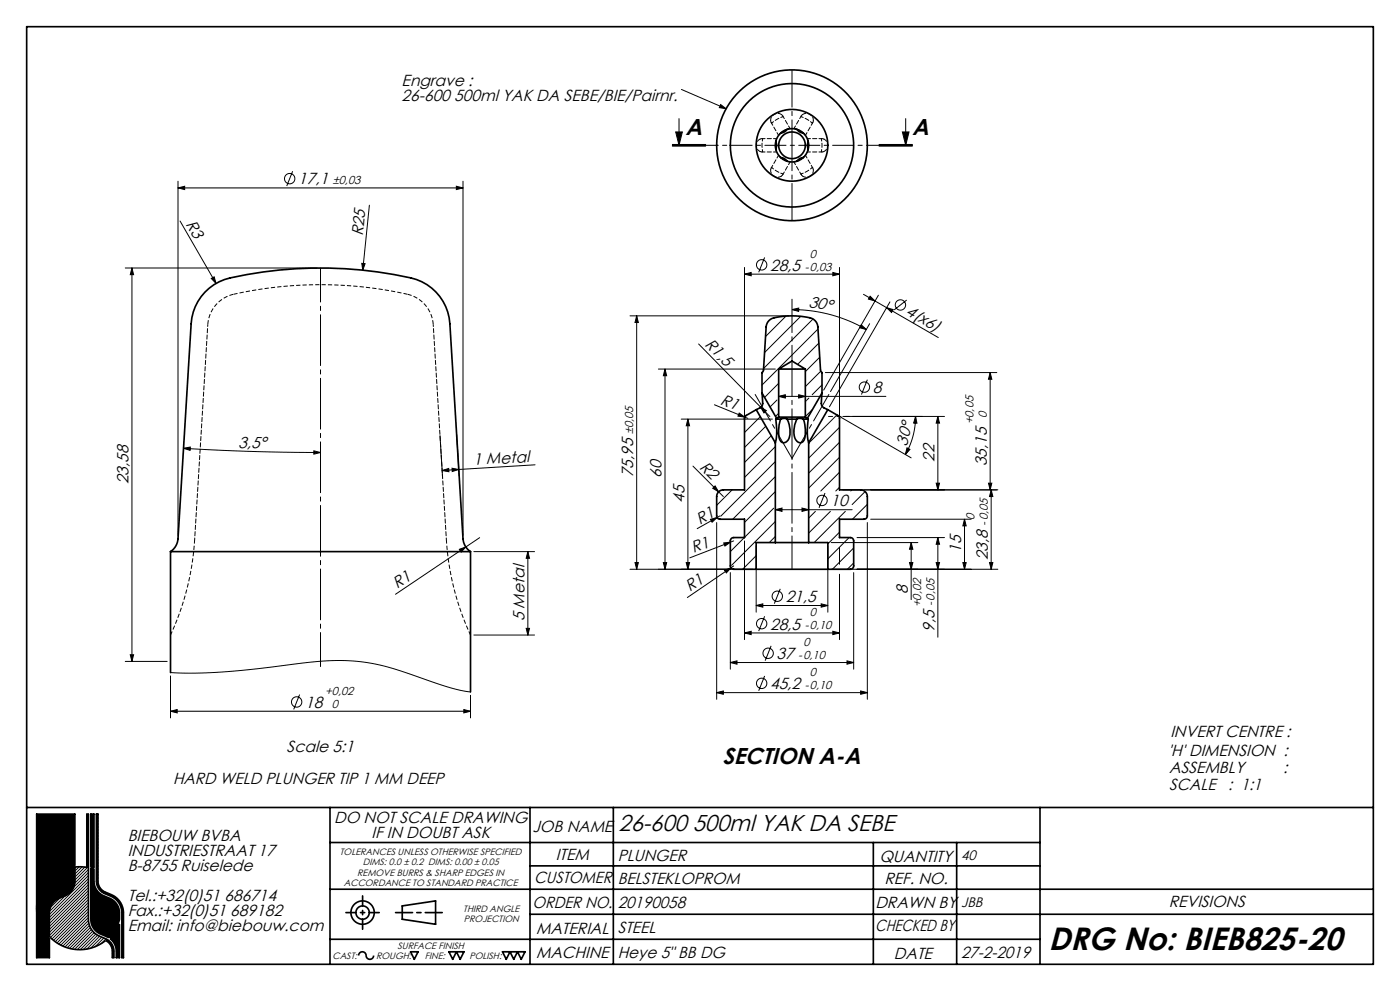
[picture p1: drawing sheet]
<svg xmlns="http://www.w3.org/2000/svg" width="420mm" height="297mm" viewBox="0 0 420 297" stroke-linecap="round" stroke-linejoin="round" font-family="sans-serif">
<g fill="none" stroke="#000" stroke-width=".3">
<path d="M202.7 39.5h2l-1 4zM203.7 35.5v8M204.4 26.8l13.4 5.8M216.2 31.3l1.6 1.3-2-.3zM270.7 39.5h2l-1 4zM271.7 35.5v8M53.4 56.3l2-.5v1zM53.4 54.3v106.1M53.4 56.3h85.5M87.8 51.3l-1.8 4.5M136.9 55.8l2 .5-2 .5zM138.9 54.3v106.1"/>
<path d="M201.7 43.5h10M201.7 43.8h10M201.7 43.3h10M263.7 43.3h10zM263.7 43.5h10M263.7 43.8h10M54 66.2l10.8 18.7M108.5 78.9l1 .1-.7 2zM110.8 61.5l-2 19.5M229.4 77.2l-1.8 4.4M37.6 80.3h57.6M39.6 80.3l.5 2h-1z"/>
<path d="M39.6 80.3v117.9M63.4 83.5l.8-.5 .6 1.9zM189 94.7h47.6M191 94.7v75.9M191 94.7l.5 2h-1zM223.4 82.2l2-.5v1zM223.4 80.2v65.6M223.4 82.2h28.5M235.8 94.7l-6.1 6.2M237.6 92.8l2-.5v1zM237.6 92.8a44.6 44.6 0 0 1 22.3 6M240.2 94.8l-10.8 10.8"/>
<path d="M243.9 95.6l-14.8 14.8M245.4 98.6l-16.8 16.8M249.9 81.7l2 .5-2 .5zM251.9 80.2v65.6M258.4 97.4l1.5 1.4-2-.6zM259.1 88.2l22.4 13M260.9 97l-11.7 20.4M261 88.8l1.5 1.4-2-.6zM263.5 88.5l-16.4 28.4M266 92.2l2 .6-.5 .8zM267 90.5l-18.2 31.4M272 89.9l-3.8 3"/>
<path d="M197.5 110.6h35.1M199.5 110.6l.5 2h-1zM199.5 110.6v60M209.6 103.1l21.4 21.7M233.1 119.9l-2.1 2.1M233.6 118.8l2-.5v1zM233.6 118.8h32.2M233.6 114.9l-4.2 4.2M239.6 118.3l2 .5-2 .5zM242.7 119.3l-.6 .6M245.7 102.8l-6.4 6.4M245.9 107.1l-4.3 4.3"/>
<path d="M246.2 111.2l-4.6 4.7M246.6 115.4l-2.9 2.9M247.6 111.7h51.4M260.2 113.8l-1.8 4.4M297 111.7l.5 2h-1zM297 111.7v35.1M55.1 134.4l2-.4-.1 1zM55.1 134.4l18.6 .8 22.5 .4M94.2 135.1l2 .5-2 .5zM132 130.5l.8 12.5M137 130.2l.8 12.5M160.5 139.3l-22.9 1.4"/>
<path d="M204.4 125.6h27.3M206.4 125.6l.5 2h-1zM206.4 125.6v45M207.9 139.7l9.1 9.1M214.3 121.3l10.1 4.1M221.8 123.8l1.6 1.2-2-.3zM228.1 124.9l-4.7 4.7M228.2 122l1.7 1.1-.7 .7zM229.7 127.7l-6.3 6.4M231.4 130.6l-8 8M232.6 133.8l-9.2 9.3M232.6 138.3l-16.4 16.4"/>
<path d="M233.6 123.9l-.9 .9M241.9 120l-.3 .4M243.8 122.7l-2.2 2.1M251.1 124.4l-8.5 8.4M251.9 128.1l-9.3 9.2M251.9 132.6l-9.3 9.2M251.9 137l-9.3 9.3M252.2 125l21.1 12.2M252.9 124.8h30.5M272.1 134.2l.9 .5-1.4 1.5zM274.7 124.8l.4 2h-1zM274.7 124.8a22.8 22.8 0 0 1-3.1 11.4"/>
<path d="M281.4 124.8v22M281.4 124.8l.5 2h-1zM132.6 141l2-.6 .1 1zM135.6 140.3l2 .4-1.9 .6zM137.6 140.7l-5 .3M213.1 155.6l2-.5-1.5 1.4zM213.8 146.3l.7-.7 1.1 1.8zM215 156.6v53M216 154.6l-6.9 3.8M219.6 146.8l-4.6 4.6M232.1 152.3l-13 13M232.6 152.8l2-.5v1z"/>
<path d="M232.6 152.8h23M232.6 142.8l-12.8 12.8M232.6 147.3l-9.2 9.3M232.6 156.3l-13.1 13.1M240.6 152.3l2 .5-2 .5zM242.6 150.8h.1M244.6 153.3l-2 2M247.5 147.8l-1.8 4.4M249.1 153.3l-6.5 6.5M251.9 141.5l-5.7 5.6M251.9 146l-1.2 1.1M251.9 159.5l-3.5 3.5"/>
<path d="M252.9 146.8h46.5M253.6 153.3l-9.3 9.3M255.6 146.8l-.4 .3M259.5 147.3l-3.9 3.9M260.2 151.1l-4.5 4.5M260.2 156.6v53M261.2 155.6h30.2M280.9 144.8h1l-.5 2zM289.4 155.6l.5 2h-1zM289.4 155.6v15M296.5 144.8h1l-.5 2zM297.4 146.8l.5 2h-1z"/>
<path d="M297.4 146.8v23.8M137.8 164.6l1.9-.7-1.3 1.6zM142.2 165.3h18.2M143.9 161.1l-25.3 17M158.4 165.3v25M158.4 165.3l.5 2h-1zM189 170.6h36.9M190.5 168.6h1l-.5 2zM199 168.6h1l-.5 2zM205.9 168.6h1l-.5 2zM217.1 162.7l2.1-.2-1.7 1.2zM217.3 170.9l2-.7-1.4 1.5z"/>
<path d="M219.1 171.6v29M219.2 162.5l-12.3 4.7M220.1 169.6l-13.9 9.5M220.1 162.1l-.9 .4M223.4 162.1v29.6M226.9 163.6v19.9M226.9 166.5l-4.1 4.1M232.6 160.8l-1.8 1.8M234.1 176.5l-1.8 4.4M248.4 163.6v19.9M249.4 170.6h50M249.4 162.6h26"/>
<path d="M251.9 164.1v5M251.9 172.1v19.6M254.7 161.1l-6.3 6.4M256.1 164.2l-6.4 6.4M256.1 168.7l-1.9 1.9M256.1 171.6v29M257.1 161.1h26.3M272.9 168.6h1l-.5 2zM273.4 162.6l.5 2h-1zM273.4 162.6v17.1M280.9 168.6h1l-.5 2zM281.4 161.1v29.9"/>
<path d="M281.4 161.1l.5 2h-1zM288.9 168.6h1l-.5 2zM296.9 168.6h1l-.5 2zM37.6 198.2h12.6M39.1 196.2h1l-.5 2zM142.2 190.3h18.2M157.9 188.3h1l-.5 2zM219.1 198.6l2-.5v1zM219.1 198.6h37M223.4 189.7l2-.5v1zM223.4 189.7h28.5M226.9 181.5l2-.5v1z"/>
<path d="M226.9 181.5h21.5M229.4 184.7l-1.8 4.4M231.3 193.6l-1.7 4.4M246.4 181l2 .5-2 .5zM249.9 189.2l2 .5-2 .5zM254.1 198.1l2 .5-2 .5zM51.2 213.2l2-.5v1zM51.2 202.6v12.6M51.2 213.2h90M51.2 201.6l6.8 .1 7.8-.2 9.9-.9 19.7-2.4 5.3-.2 4.7 .1 5 .5 5.2 1.1 18.9 6.2 3.7 1 3 .5M89.9 208.2l-1.8 4.4M139.2 212.7l2 .5-2 .5z"/>
<path d="M141.2 208.4v6.8M215 207.6l2-.5v1zM215 207.6h45.2M229.4 202.6l-1.8 4.4M258.2 207.1l2 .5-2 .5zM22.5 259.9v4.2a4.8 4.8 0 0 1-3 4.4l-1.7 .7a4.8 4.8 0 0 0-3 4.4v7.1M22.8 259.8l-.3 .4M23.8 259.8l-1.3 1.3M24.6 259.8l-2.1 2.2M25.5 259.9l-3 3M26.1 244h.1M26.5 247.1l-.4 .5"/>
<path d="M26.5 248l-.4 .5M26.5 248.9l-.4 .5M26.5 249.8l-.4 .5M26.5 250.7l-.4 .5M26.5 251.6l-.4 .5M26.5 252.5l-.4 .5M26.5 253.4l-.4 .5M26.5 254.3l-.4 .5M26.5 255.2l-.4 .5M26.5 256.1l-.4 .5M26.5 257l-.4 .5M26.5 257.9l-.4 .5"/>
<path d="M26.5 258.8l-.4 .5M26.5 259.7l-4 4.1M26.5 244.4l-.4 .5M26.5 245.3l-.4 .5M26.5 246.2l-.4 .5M29.4 244.3l-.5 .4M29.4 245.2l-.5 .4M29.4 246.1l-.5 .4M29.4 247l-.5 .4M29.4 247.8l-.5 .5M29.4 248.7l-.5 .5M29.4 249.6l-.5 .5"/>
<path d="M29.4 250.5l-.5 .5M29.4 251.4l-.5 .5M29.4 252.3l-.5 .5M29.4 253.2l-.5 .5M29.4 254.1l-.5 .5M29.4 255l-.5 .5M29.4 255.9l-.5 .5M29.4 256.8l-.5 .5M29.4 257.7l-.5 .5M29.4 258.6l-.5 .5M29.4 259.5l-.5 .5M18 269.1l-2.9 2.9"/>
<path d="M19.6 268.5l-4.8 4.7M26.5 260.6l-4.1 4.1M26.5 261.5l-4.4 4.4M26.5 263.3l-11.7 11.7M26.5 264.2l-11.7 11.7M26.5 265.1l-11.7 11.7M26.5 266l-11.7 11.7M26.5 266.9l-11.7 11.7M26.5 267.8l-11.7 11.7M26.5 268.7l-11.7 11.7M26.5 269.6l-11.4 11.4M26.5 270.5l-10.9 10.9"/>
<path d="M26.5 271.4l-10.4 10.4M26.5 272.3l-9.9 9.9M26.5 273.2l-9.4 9.4M26.5 274.1l-8.8 8.8M26.5 275l-8.3 8.2M26.5 262.4l-11.7 11.7M26.5 275.9l-7.7 7.6M26.6 276.6l-7.1 7.2M26.8 277.3l-6.6 6.7M27.1 278l-6.2 6.2M27.4 278.6l-5.8 5.8M27.8 279.1l-5.4 5.4"/>
<path d="M28.2 279.5l-5 5.1M28.7 279.9l-4.6 4.7M29.4 260.4l-.5 .5M29.4 261.3l-.5 .5M29.4 262.2l-.5 .5M29.4 263.1l-.5 .5M29.4 264l-.5 .5M29.5 264.8l-.4 .4M29.7 265.5l-.4 .4M30 266.1l-.3 .3M30.4 266.6l-.3 .3M30.9 267l-.3 .3"/>
<path d="M31.5 267.3l-.4 .4M32.1 267.6l-.4 .4M32.7 267.9l-.3 .3M33.4 268.1l-.4 .4M34 268.4l-.4 .4M34.5 268.8l-.3 .3M35 269.2l-.3 .3M35.5 269.6l-.4 .3M35.9 270.1l-.4 .3M36.2 270.6l-.3 .4M36.5 271.2l-.3 .4M36.8 271.9l-.4 .4"/>
<path d="M37 272.6l-.5 .4M37 273.4l-.4 .5M37 274.3l-.4 .5M37 275.2l-.4 .5M37 276.1l-.4 .5M37 277l-.4 .5M37 277.9l-.4 .5M37 278.8l-.4 .5M37 279.7l-.4 .5M29.3 280.3l-4.3 4.3M29.9 280.6l-3.9 3.8M30.5 280.9l-3.3 3.3"/>
<path d="M31.1 281.1l-2.5 2.6M31.8 281.4l-1.4 1.4M32.4 281.7l-.4 .4M32.9 282.1l-.4 .3M33.3 282.6l-.3 .3M33.7 283.1l-.4 .4M33.9 283.7l-.3 .4M34.1 284.4l-.4 .5M34.2 285.3l-.5 .5M34.2 286.2l-.5 .5M37 280.6l-.4 .5M37 281.5l-.4 .5"/>
<path d="M37 282.4l-.4 .5M37 283.3l-.4 .5M37 284.2l-.4 .5M37 285.1l-.4 .5M37 286l-.4 .5M37 286.9l-.1 .1"/>
<circle cx="86.9" cy="53.5" r="1.56"/>
<circle cx="228.5" cy="79.4" r="1.56"/>
<circle cx="270.1" cy="91.4" r="1.56"/>
<circle cx="259.3" cy="116" r="1.56"/>
<circle cx="246.6" cy="150" r="1.56"/>
<circle cx="233.2" cy="178.7" r="1.56"/>
<circle cx="228.5" cy="186.9" r="1.56"/>
<circle cx="230.4" cy="195.8" r="1.56"/>
<circle cx="89" cy="210.4" r="1.56"/>
<circle cx="228.5" cy="204.8" r="1.56"/>
</g>
<g fill="none" stroke="#000" stroke-width=".5">
<path d="M8 8h404v281h-404zM236.1 38.8a2.53 2.53 0 0 1-1.9 1.1M239.1 38.8a2.53 2.53 0 0 0 1.9 1.1M232.7 42.4a2.53 2.53 0 0 1 0 2.3M234.2 47.2a2.53 2.53 0 0 1 1.9 1.1M241 47.2a2.53 2.53 0 0 0-1.9 1.1M242.5 42.4a2.53 2.53 0 0 0 0 2.3M228.6 117.8l.2 2.1a2.19 2.19 0 0 1-1.9 2.9M228.6 117.8v-6.1l.5-.8 .7-12.9a3.3 3.3 0 0 1 3.7-3 22.1 22.1 0 0 1 10.4 .6l1 1 .5 1.4 .8 12.9 .4 .8v6.1M228.6 117.8l4.4 7.6M233.6 110.6h8M233.6 110.6l4-2.4 4 2.4"/>
<path d="M233.6 110.6v14.4M241.6 110.6v14.4M246.6 117.8l-.2 2.5a2.17 2.17 0 0 0 1.9 2.5M246.6 117.8l-4.4 7.6M226.9 122.8l-3.2 1.8-.3 .7v21.5h-6.4a2 2 0 0 0-2 2v5.8a1 1 0 0 0 1 1h7.4v5.5h-3.3a1 1 0 0 0-1 1v7.5a1 1 0 0 0 1 1h6.8M226.9 122.8l5.7 9.9M232.6 132.7v29.9M232.7 125.6a16.4 16.4 0 0 1-.1 7.1M232.7 125.6h1.5M233 125.4l-.3 .2M233.6 125h8M233.6 125l-.6 .4"/>
<path d="M234.2 125.6a8.6 8.6 0 0 0 0 6.7 1.55 1.55 0 0 0 1.7 .2 1.55 1.55 0 0 0 .9-1.4 7.8 7.8 0 0 0-.7-5.5M234.2 125.6a2.04 2.04 0 0 1 1.9 0M236.1 125.6h3M239.1 125.6a6.1 6.1 0 0 0 0 6.7 1.39 1.39 0 0 0 1.6 .3 1.39 1.39 0 0 0 .8-1.5 11.3 11.3 0 0 0-.5-5.5M239.1 125.6a2.17 2.17 0 0 1 1.9 0M241 125.6h1.5M241.6 125l.6 .4M242.2 125.4l.3 .2M242.5 125.6a15.7 15.7 0 0 0 .1 7.1M242.6 132.7v29.9M248.3 122.8l3.2 1.8 .3 .7 .1 21.5h6.3a2 2 0 0 1 2 2v5.8a1 1 0 0 1-1 1h-7.3v5.5h3.2a1 1 0 0 1 1 1v7.5a1 1 0 0 1-1 1h-6.7M248.3 122.8l-5.7 9.9"/>
<path d="M51.2 165.3a5 5 0 0 0 2.2-3.9l3.9-64.4a15 15 0 0 1 11.8-13.7 123.1 123.1 0 0 1 55.8 .5 15 15 0 0 1 10.1 13.2l3.9 64.4a5 5 0 0 0 2.3 3.9M51.2 165.3h90M51.2 165.3v36.3M141.2 165.3v42.1M226.9 170.6h21.5M232.6 162.6h10M232.6 162.6h-5.7v8M242.6 162.6h5.8v8M8 242h404M11 244h11.5v15.4a12.9 12.9 0 0 0-10.8 8.6 12.9 12.9 0 0 0 3.1 13.4v5.6h-3.8zM22.5 259.9a12.4 12.4 0 0 0-10.3 8 12.4 12.4 0 0 0 2.6 12.8M26 244h.5v31.5a5.5 5.5 0 0 0 3.4 5.1l1.8 .7a4.1 4.1 0 0 1 2.5 3.8v1.9h-.5v-2.2l-.3-1.1-.8-1.2-.9-.6a12.4 12.4 0 0 1-16.9-1.2v-7.1a4.8 4.8 0 0 1 3-4.4l1.7-.7a4.8 4.8 0 0 0 3-4.4v-4.3l3.5 .2z"/>
<path d="M27.2 244h1v16l-1-.3zM28.9 244h.5v20.6l.4 1.1 .8 1.1 2.8 1.3a6 6 0 0 1 3.6 5.5v13.4h-.4v-13.4a5.5 5.5 0 0 0-3.4-5l-1.8-.8a4.1 4.1 0 0 1-2.5-3.7zM99 242v47M99 252.5h213M159 242v47M159 259.5h153M184 242v47M262 252.5v36.5M287 252.5v36.5M312 242v47M27.2 260.2l1 .3v3.6a4.8 4.8 0 0 0 2.9 4.4l1.8 .7a4.8 4.8 0 0 1 2.9 4.4 6.4 6.4 0 0 1-.7 4l-1.1 1.8-1.4 1.6-2.4-1.1a4.8 4.8 0 0 1-3-4.4zM35.8 277.1v9.9h-.9v-2.2l-.3-1.2-.5-1.2-1.1-1.1 1.6-2z"/>
<path d="M99 266.5h313M120.7 271.5l10-1.5v7l-10-1.5zM159 274h253M99 281.5h213M107.6 286.4a1.2 1.2 0 0 1 1.4-1.1 1.2 1.2 0 0 1 .9 1.5 1.12 1.12 0 0 0 1.3 .7 1.12 1.12 0 0 0 .9-1.1M123.2 285.2h2.2l-1.1 2.3zM134.7 285.2h4.5l-1.1 2.3-1.2-2.3-1.1 2.3zM150.7 285.2h6.8l-1.1 2.3-1.2-2.3-1.1 2.3-1.1-2.3-1.1 2.3z"/>
<circle cx="237.6" cy="43.5" r="18.5"/>
<circle cx="237.6" cy="43.5" r="4"/>
<circle cx="237.6" cy="43.5" r="22.6"/>
<circle cx="237.6" cy="43.5" r="10.7"/>
<circle cx="237.6" cy="43.5" r="5"/>
<circle cx="108.8" cy="273.5" r="2"/>
<circle cx="108.8" cy="273.5" r="3.5"/>
</g>
<path d="M118.7 273.5h14" fill="none" stroke="#000" stroke-width=".5" stroke-dasharray="6.3 1.3 1.3 1.3" stroke-dashoffset="1.3"/>
<path d="M103.8 273.5h10M108.8 278.5v-10" fill="none" stroke="#000" stroke-width=".5" stroke-dasharray="6.3 1.3 1.3 1.3" stroke-dashoffset="3.3"/>
<g fill="#000">
<path d="M216.2 31.3l1.6 1.3-2-.3zM63.4 83.5l.8-.5 .6 1.9zM108.5 78.9l1 .1-.7 2zM221.8 123.8l1.6 1.2-2-.3zM228.2 122l1.7 1.1-.7 .7zM213.1 155.6l2-.5-1.5 1.4zM213.8 146.3l.7-.7 1.1 1.8zM137.8 164.6l1.9-.7-1.3 1.6zM217.1 162.7l2.1-.2-1.7 1.2zM217.3 170.9l2-.7-1.4 1.5z"/>
<path d="M53.4 56.3l2-.5v1zM136.9 55.8l2 .5-2 .5z"/>
<path d="M202.7 39.5h2l-1 4zM270.7 39.5h2l-1 4z"/>
<path d="M39.6 80.3l.5 2h-1zM39.1 196.2h1l-.5 2z"/>
<path d="M191 94.7l.5 2h-1zM190.5 168.6h1l-.5 2z"/>
<path d="M223.4 82.2l2-.5v1zM249.9 81.7l2 .5-2 .5z"/>
<path d="M258.4 97.4l1.5 1.4-2-.6zM237.6 92.8l2-.5v1z"/>
<path d="M261 88.8l1.5 1.4-2-.6zM266 92.2l2 .6-.5 .8z"/>
<path d="M233.6 118.8l2-.5v1zM239.6 118.3l2 .5-2 .5z"/>
<path d="M55.1 134.4l2-.4-.1 1zM94.2 135.1l2 .5-2 .5z"/>
<path d="M272.1 134.2l.9 .5-1.4 1.5zM274.7 124.8l.4 2h-1z"/>
<path d="M281.4 124.8l.5 2h-1zM280.9 144.8h1l-.5 2zM297.4 146.8l.5 2h-1zM296.9 168.6h1l-.5 2zM289.4 155.6l.5 2h-1zM288.9 168.6h1l-.5 2z"/>
<path d="M132.6 141l2-.6 .1 1zM135.6 140.3l2 .4-1.9 .6z"/>
<path d="M232.6 152.8l2-.5v1zM240.6 152.3l2 .5-2 .5z"/>
<path d="M296.5 144.8h1l-.5 2zM297 111.7l.5 2h-1z"/>
<path d="M158.4 165.3l.5 2h-1zM157.9 188.3h1l-.5 2z"/>
<path d="M199 168.6h1l-.5 2zM199.5 110.6l.5 2h-1z"/>
<path d="M205.9 168.6h1l-.5 2zM206.4 125.6l.5 2h-1z"/>
<path d="M272.9 168.6h1l-.5 2zM273.4 162.6l.5 2h-1z"/>
<path d="M281.4 161.1l.5 2h-1zM280.9 168.6h1l-.5 2z"/>
<path d="M219.1 198.6l2-.5v1zM254.1 198.1l2 .5-2 .5zM226.9 181.5l2-.5v1zM246.4 181l2 .5-2 .5z"/>
<path d="M223.4 189.7l2-.5v1zM249.9 189.2l2 .5-2 .5z"/>
<path d="M51.2 213.2l2-.5v1zM139.2 212.7l2 .5-2 .5z"/>
<path d="M215 207.6l2-.5v1zM258.2 207.1l2 .5-2 .5z"/>
</g>
<path d="M11 244v28.2a12.9 12.9 0 0 1 11.5-12.8v-15.4zM11 272.2v14.8h3.8v-5.6a12.9 12.9 0 0 1-3.8-9.2zM27.2 244v15.7l1 .3v-16zM27.2 260.2l.2 16.4 .6 1.5 1 1.1 3.5 1.8a10.7 10.7 0 0 0 3.3-5.4l-.1-2.9-.8-1.9-1.4-1.3-3.3-1.6-1.4-1.5-.6-1.9v-4zM35.8 277.1l-.9 1.8-1.3 1.8a.59 .59 0 0 0-.5 .7 .59 .59 0 0 0 .6 .5l1 2 .2 3.1h.9zM15.2 263.3a12.4 12.4 0 0 0-.4 17.4v-7.2l.3-1.5 .6-1.1 .8-.9 3.7-1.9 1.6-1.6 .6-2 .1-4.6-3.7 1-1.9 1z" fill-rule="evenodd" fill="#000"/>
<path d="M122.2 88.2a120 120 0 0 0-52.1 0M58.4 161.7a79.2 79.2 0 0 1-7.2 28.6M133.9 161.7a79.2 79.2 0 0 0 7.3 28.6" fill="none" stroke="#000" stroke-width=".3" stroke-dasharray="1.3 .6" stroke-dashoffset=".1" stroke-linecap="butt"/>
<path d="M70.1 88.2a10 10 0 0 0-7.8 9.1M130 97.3a10 10 0 0 0-7.8-9.1" fill="none" stroke="#000" stroke-width=".3" stroke-dasharray="1.3 .6" stroke-dashoffset="-.1" stroke-linecap="butt"/>
<path d="M201.7 43.5h72" fill="none" stroke="#000" stroke-width=".3" stroke-dasharray="6.3 1.3 1.3 1.3" stroke-dashoffset="2.7"/>
<path d="M248.6 124.8h6.2" fill="none" stroke="#000" stroke-width=".3" stroke-dasharray="15.2 1.3 1.3 1.3" stroke-dashoffset="14"/>
<path d="M237.6 137.4l11.1-19.2M237.6 137.4l-11-19.2" fill="none" stroke="#000" stroke-width=".3" stroke-dasharray="15.2 1.3 1.3 1.3" stroke-dashoffset="6.1"/>
<path d="M237.6 170.6v-80.9" fill="none" stroke="#000" stroke-width=".3" stroke-dasharray="15.2 1.3 1.3 1.3" stroke-dashoffset="5.3"/>
<path d="M237.6 66.1v-45.2" fill="none" stroke="#000" stroke-width=".3" stroke-dasharray="15.2 1.3 1.3 1.3" stroke-dashoffset="4.1"/>
<path d="M96.2 199.8v-119.5" fill="none" stroke="#000" stroke-width=".3" stroke-dasharray="15.2 1.3 1.3 1.3" stroke-dashoffset="5"/>
<path d="M62.3 97.3l-3.9 64.4M133.9 161.7l-3.9-64.4" fill="none" stroke="#000" stroke-width=".3" stroke-dasharray="1.3 .6" stroke-dashoffset=".7"/>
<path d="M231.2 36.2l.4 .7M234.9 35l-.5-.7M240.8 34.3l-.5 .7M243.6 36.9l.4-.7M228 45.4l.8 .1M228.8 41.6l-.8 .1M231.6 50.2l-.4 .7M234.4 52.8l.5-.7M240.3 52.1l.5 .7M244 50.9l-.4-.7M246.4 45.5l.8-.1M247.2 41.7l-.8-.1" fill="none" stroke="#000" stroke-width=".3" stroke-dasharray="1.3 .6" stroke-dashoffset=".4"/>
<path d="M234.4 34.3a2.08 2.08 0 0 0-2.2 0 2.08 2.08 0 0 0-1 1.9M244 36.2a2.08 2.08 0 0 0-1-1.9 2.08 2.08 0 0 0-2.2 0M228 41.7a2.08 2.08 0 0 0-1.1 1.8 2.08 2.08 0 0 0 1.1 1.9M231.2 50.9a2.09 2.09 0 0 0 1 1.9 2.09 2.09 0 0 0 2.2 0M240.8 52.8a2.08 2.08 0 0 0 2.2 0 2.08 2.08 0 0 0 1-1.9M247.2 45.4a2.08 2.08 0 0 0 1.1-1.9 2.08 2.08 0 0 0-1.1-1.8" fill="none" stroke="#000" stroke-width=".3" stroke-dasharray="1.3 .6" stroke-dashoffset=".2"/>
<path d="M231.6 36.9l1.6-1.2 1.7-.7M240.3 35l1.9 .8 1.4 1.1M228.8 45.5l-.2-2.1 .2-1.8M234.9 52.1l-1.9-.8-1.4-1.1M243.6 50.2l-1.6 1.2-1.7 .7M246.4 41.6l.2 2.1-.2 1.8" fill="none" stroke="#000" stroke-width=".3" stroke-dasharray="1.3 .6" stroke-dashoffset=".6"/>
<path d="M234.2 39.9l-.6 .6a5 5 0 0 1 3.4-1.9l-.9 .2M239.1 38.8l-.9-.2a5 5 0 0 1 3.4 2l-.6-.7M232.7 44.7l.3 .8a5 5 0 0 1 0-3.9l-.3 .8M236.1 48.3l.9 .2a5 5 0 0 1-3.4-2l.6 .7M241 47.2l.6-.7a5 5 0 0 1-3.4 2l.9-.2M242.5 42.4l-.3-.8a5 5 0 0 1 0 3.9l.3-.8" fill="none" stroke="#000" stroke-width=".3" stroke-dasharray="1.3 .6" stroke-dashoffset=".5"/>
<path d="M231.4 36.7l2.2 3.9M237 38.6l-2.2-3.9M240.4 34.7l-2.2 3.9M228.6 45.5h4.4M233 41.5h-4.4M233.6 46.5l-2.2 3.9M234.8 52.4l2.2-3.9M238.2 48.5l2.2 3.9M241.6 40.6l2.2-3.9M242.2 45.5h4.4M243.8 50.4l-2.2-3.9M246.6 41.5h-4.4" fill="none" stroke="#000" stroke-width=".3" stroke-dasharray="1.3 .6" stroke-dashoffset=".3"/>
<text font-size="9.7" x="314.5" y="284.7">DRG No: BIEB825-20</text>
<g font-size="6.9">
<text x="205.7" y="40.5">A</text>
<text x="273.7" y="40.5">A</text>
<text x="216.7" y="228.9">SECTION A-A</text>
<text x="185.6" y="248.9">26-600 500ml YAK DA SEBE</text>
</g>
<g font-size="4.8">
<text x="120.5" y="25.8">Engrave :</text>
<text x="120.5" y="30.3">26-600 500ml YAK DA SEBE/BIE/Pairnr.</text>
<text x="89.5" y="55.3">17,1</text>
<text x="55.7" y="67.1" transform="rotate(60 55.7 67.1)">R3</text>
<text x="108.8" y="70.9" transform="rotate(-84 108.8 70.9)">R25</text>
<text x="231" y="81.1">28,5</text>
<text x="242.4" y="91.9" transform="rotate(10 242.4 91.9)">30°</text>
<text x="271.5" y="94.2" transform="rotate(30 271.5 94.2)">4(x6)</text>
<text x="211.2" y="103.3" transform="rotate(46 211.2 103.3)">R1,5</text>
<text x="261.9" y="117.7">8</text>
<text x="215.8" y="121" transform="rotate(22 215.8 121)">R1</text>
<text x="71.5" y="134.2" transform="rotate(2 71.5 134.2)">3,5°</text>
<text x="272" y="133.9" transform="rotate(-75 272 133.9)">30°</text>
<text x="142" y="139.4" transform="rotate(-4 142 139.4)">1 Metal</text>
<text x="190" y="143" transform="rotate(-90 190 143)">75,95</text>
<text x="198.5" y="143.2" transform="rotate(-90 198.5 143.2)">60</text>
<text x="209.6" y="140.2" transform="rotate(45 209.6 140.2)">R2</text>
<text x="280.3" y="138.4" transform="rotate(-90 280.3 138.4)">22</text>
<text x="296" y="139.7" transform="rotate(-90 296 139.7)">35,15</text>
<text x="38.6" y="145.1" transform="rotate(-90 38.6 145.1)">23,58</text>
<text x="205.4" y="150.7" transform="rotate(-90 205.4 150.7)">45</text>
<text x="249.2" y="151.7">10</text>
<text x="210" y="157.3" transform="rotate(-29 210 157.3)">R1</text>
<text x="208.1" y="165.8" transform="rotate(-21 208.1 165.8)">R1</text>
<text x="288.3" y="165.7" transform="rotate(-90 288.3 165.7)">15</text>
<text x="296.3" y="167.9" transform="rotate(-90 296.3 167.9)">23,8</text>
<text x="119.2" y="176.6" transform="rotate(-34 119.2 176.6)">R1</text>
<text x="207" y="177.4" transform="rotate(-34 207 177.4)">R1</text>
<text x="272.3" y="178.1" transform="rotate(-90 272.3 178.1)">8</text>
<text x="235.7" y="180.5">21,5</text>
<text x="157.3" y="186.3" transform="rotate(-90 157.3 186.3)">5 Metal</text>
<text x="231" y="188.7">28,5</text>
<text x="280.3" y="189.4" transform="rotate(-90 280.3 189.4)">9,5</text>
<text x="233" y="197.5">37</text>
<text x="231" y="206.6">45,2</text>
<text x="91.5" y="212.1">18</text>
<text x="351.1" y="220.9">INVERT CENTRE :</text>
<text x="86" y="225.4">Scale 5:1</text>
<text x="350.4" y="226.5">'H' DIMENSION :</text>
<text x="350.8" y="231.6">ASSEMBLY</text>
<text x="384.9" y="231.6">:</text>
<text x="51.9" y="235.1">HARD WELD PLUNGER TIP 1 MM DEEP</text>
<text x="350.8" y="236.8">SCALE</text>
<text x="368.4" y="236.8">: 1:1</text>
<text x="38.3" y="251.9">BIEBOUW BVBA</text>
<text x="100.3" y="246.6">DO NOT SCALE DRAWING</text>
<text x="111.5" y="251.1">IF IN DOUBT ASK</text>
<text x="159.7" y="249.4">JOB NAME</text>
<text x="38.3" y="256.5">INDUSTRIESTRAAT 17</text>
<text x="166.8" y="257.8">ITEM</text>
<text x="38.3" y="261">B-8755 Ruiselede</text>
<text x="185.3" y="258.1">PLUNGER</text>
<text x="263.8" y="258.2">QUANTITY</text>
<text x="160.2" y="264.5">CUSTOMER</text>
<text x="185.3" y="264.9">BELSTEKLOPROM</text>
<text x="265.3" y="265">REF. NO.</text>
<text x="38.3" y="270">Tel.:+32(0)51 686714</text>
<text x="38.3" y="274.6">Fax.:+32(0)51 689182</text>
<text x="159.8" y="272.1">ORDER NO.</text>
<text x="185.3" y="272.1">20190058</text>
<text x="262.6" y="272.1">DRAWN BY</text>
<text x="350.6" y="271.7">REVISIONS</text>
<text x="38.3" y="279.1">Email: info@biebouw.com</text>
<text x="160.9" y="279.8">MATERIAL</text>
<text x="185.3" y="279.7">STEEL</text>
<text x="262.6" y="279.1">CHECKED BY</text>
<text x="160.8" y="287.2">MACHINE</text>
<text x="185.3" y="287.1">Heye 5&quot; BB DG</text>
<text x="268.2" y="287.3">DATE</text>
<text x="288.3" y="287.2">27-2-2019</text>
</g>
<g font-size="4.1">
<text x="288.4" y="257.8">40</text>
<text x="288.3" y="271.7">JBB</text>
</g>
<g font-size="3.5">
<text x="99.8" y="55.3">±0,03</text>
<text x="243" y="77.2">0</text>
<text x="241.4" y="81.1">-0,03</text>
<text x="296" y="125.2" transform="rotate(-90 296 125.2)">0</text>
<text x="190" y="130.1" transform="rotate(-90 190 130.1)">±0,05</text>
<text x="292.1" y="127.2" transform="rotate(-90 292.1 127.2)">+0,05</text>
<text x="292.4" y="156" transform="rotate(-90 292.4 156)">0</text>
<text x="296.3" y="157.5" transform="rotate(-90 296.3 157.5)">-0,05</text>
<text x="243" y="184.7">0</text>
<text x="276.4" y="182" transform="rotate(-90 276.4 182)">+0,02</text>
<text x="280.3" y="181.5" transform="rotate(-90 280.3 181.5)">-0,05</text>
<text x="241.4" y="188.7">-0,10</text>
<text x="239.5" y="197.5">-0,10</text>
<text x="241" y="193.6">0</text>
<text x="243" y="202.6">0</text>
<text x="97.6" y="208.2">+0,02</text>
<text x="241.4" y="206.5">-0,10</text>
<text x="99.6" y="212.1">0</text>
</g>
<g font-size="2.8">
<text x="102" y="256.1">TOLERANCES UNLESS OTHERWISE SPECIFIED</text>
<text x="107.2" y="262.5">REMOVE BURRS &amp; SHARP EDGES IN</text>
<text x="108.8" y="259.1">DIMS: 0.0 ± 0.2 DIMS: 0.00 ± 0.05</text>
<text x="103.2" y="265.5">ACCORDANCE TO STANDARD PRACTICE</text>
<text x="139" y="273.5">THIRD ANGLE</text>
<text x="139.2" y="276.5">PROJECTION</text>
<text x="99.7" y="287.3">CAST:</text>
<text x="112.8" y="287.3">ROUGH:</text>
<text x="119.3" y="284.4">SURFACE FINISH</text>
<text x="127.5" y="287.3">FINE:</text>
<text x="140.8" y="287.3">POLISH:</text>
</g>
</svg>
